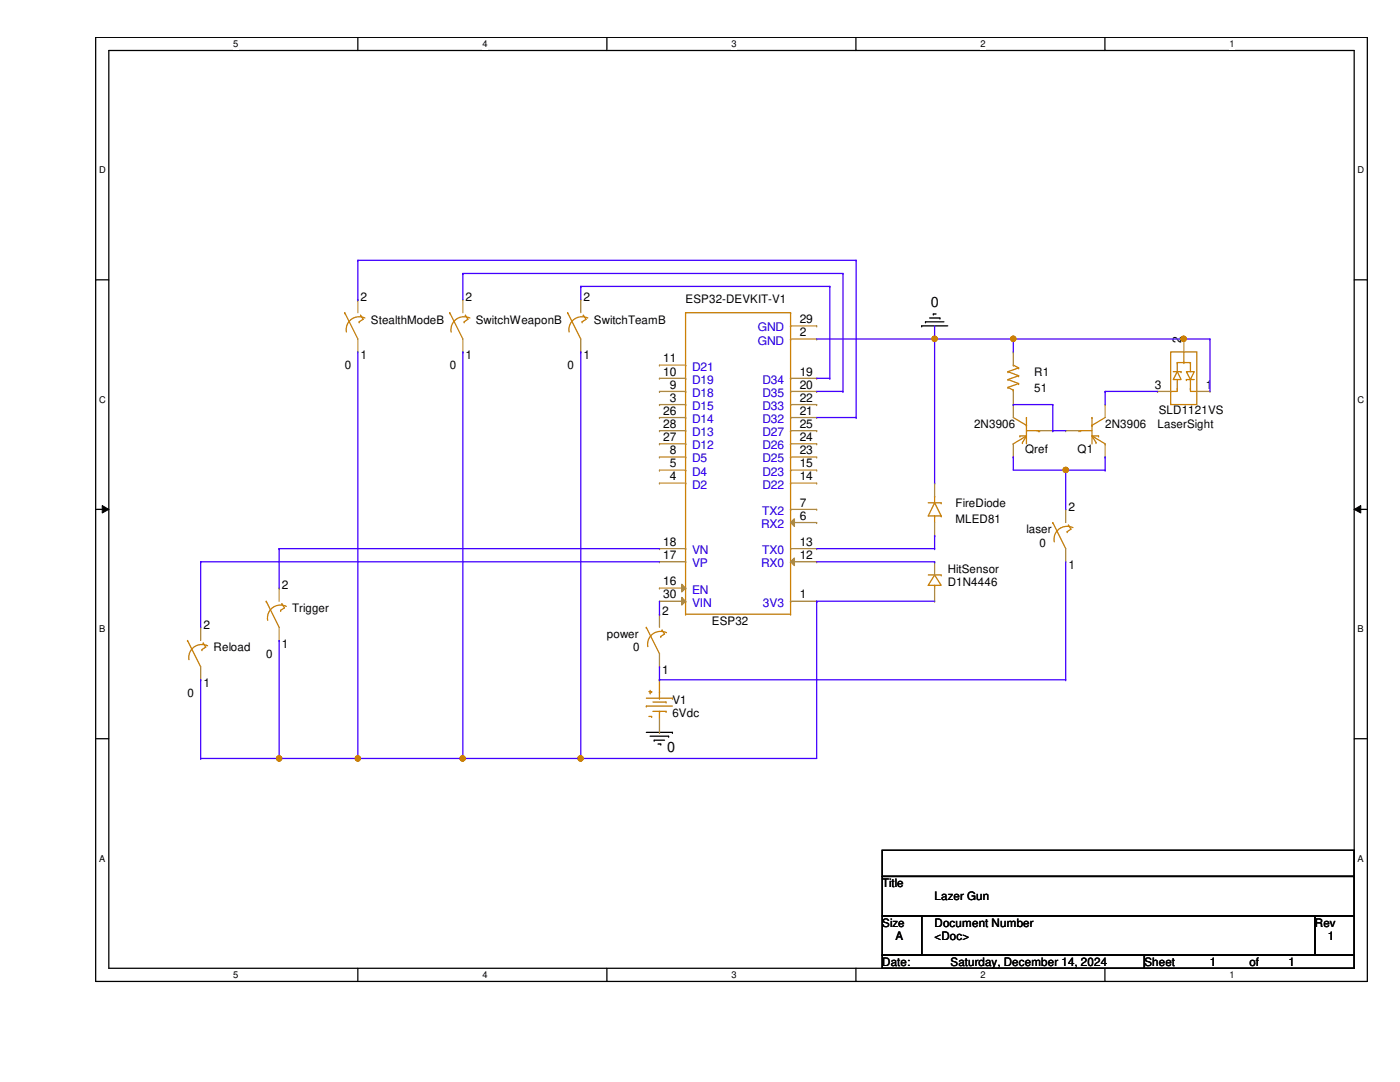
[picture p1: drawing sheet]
<svg xmlns="http://www.w3.org/2000/svg" width="279mm" height="216mm" viewBox="0 0 279 216" stroke-linecap="round" stroke-linejoin="round" font-family="sans-serif">
<path d="M19.1 7.5h253.8v188.3h-253.8zM21.7 10.1h248.6v183.1h-248.6z" fill="none" stroke="#000" stroke-width=".25"/>
<g fill="#fff">
<path d="M46.6 7.7h1v2.1h-1z"/>
<path d="M46.6 193.5h1v2.1h-1z"/>
</g>
<path d="M71.4 7.5v2.6M71.4 193.2v2.6" fill="none" stroke="#000" stroke-width=".25"/>
<g fill="#fff">
<path d="M96.3 7.7h1v2.1h-1z"/>
<path d="M96.3 193.5h1v2.1h-1z"/>
</g>
<path d="M121.1 7.5v2.6M121.1 193.2v2.6" fill="none" stroke="#000" stroke-width=".25"/>
<g fill="#fff">
<path d="M146 7.7h1v2.1h-1z"/>
<path d="M146 193.5h1v2.1h-1z"/>
</g>
<path d="M170.8 7.5v2.6M170.8 193.2v2.6" fill="none" stroke="#000" stroke-width=".25"/>
<g fill="#fff">
<path d="M195.7 7.7h1v2.1h-1z"/>
<path d="M195.7 193.5h1v2.1h-1z"/>
</g>
<path d="M220.5 7.5v2.6M220.5 193.2v2.6" fill="none" stroke="#000" stroke-width=".25"/>
<g fill="#fff">
<path d="M245.4 7.7h1v2.1h-1z"/>
<path d="M245.4 193.5h1v2.1h-1z"/>
<path d="M19.8 32.9h1.3v2.1h-1.3z"/>
<path d="M270.9 32.9h1.3v2.1h-1.3z"/>
<path d="M19.8 78.7h1.3v2.1h-1.3z"/>
<path d="M270.9 78.7h1.3v2.1h-1.3z"/>
</g>
<path d="M19.1 55.8h2.6M270.3 55.8h2.6" fill="none" stroke="#000" stroke-width=".25"/>
<g fill="#fff">
<path d="M19.8 124.5h1.2v2.1h-1.2z"/>
<path d="M270.9 124.5h1.3v2.1h-1.3z"/>
</g>
<path d="M19.1 101.6h2.6M270.3 101.6h2.6" fill="none" stroke="#000" stroke-width=".25"/>
<path d="M20.4 100.9l1.3 .7-1.3 .8zM270.3 101.6l1.3-.7v1.5z" fill="#000"/>
<path d="M20.4 100.9l1.3 .7-1.3 .8zM270.3 101.6l1.3-.7v1.5z" fill="none" stroke="#000" stroke-width=".2"/>
<g fill="#fff">
<path d="M19.8 170.3h1.2v2h-1.2z"/>
<path d="M270.9 170.3h1.3v2h-1.3z"/>
</g>
<g fill="none" stroke="#000" stroke-width=".25">
<path d="M183.9 65h.1M183.9 65h5.2M184.7 64.2h.1M184.7 64.2h3.7M185.5 63.5h2.1M186.3 62.7h.1M186.3 62.7h.5M187.6 63.5h.1M19.1 147.4h2.6M129 146.1h5.2M129.8 146.9h3.6M130.6 147.7h.1"/>
<path d="M130.6 147.7h2M131.3 148.5h.6M131.9 148.5h.1M133.4 146.9h.1M134.2 146.1h.1M270.3 147.4h2.6M176.1 169.7h94.2v5.2h-94.2zM176.1 174.9h94.2v7.9h-94.2zM176.1 182.8h7.8v7.8h-7.8zM176.1 190.6h52.3v2.6h-52.3zM183.9 182.8h78.5v7.8h-78.5zM228.4 190.6h41.9v2.6h-41.9z"/>
<path d="M262.4 182.8h7.9v7.8h-7.9z"/>
</g>
<g fill="none" stroke="#cc8006" stroke-width=".25">
<path d="M68.8 62.4h.1M68.8 62.4l2.6 5.2M71.7 64.2h.1M72 62.9h.1M72 62.9l.5 .8-.8 .5M72.8 63.5a2.59 2.59 0 0 0-2.7 .2 2.59 2.59 0 0 0-1 2.6M89.7 62.4h.1M89.7 62.4l2.7 5.2M92.6 64.2h.1M92.9 62.9h.1M92.9 62.9l.5 .8-.8 .5M93.8 63.5a2.6 2.6 0 0 0-2.8 .2 2.6 2.6 0 0 0-1 2.6"/>
<path d="M113.3 62.4h.1M113.3 62.4l2.6 5.2M116.2 64.2h.1M116.4 62.9h.1M116.4 62.9l.6 .8-.8 .5M117.3 63.5a2.6 2.6 0 0 0-2.7 .2 2.6 2.6 0 0 0-1 2.6M136.8 62.4h.1M136.8 72.9h.1M136.8 75.5h.1M136.8 78.1h.1M136.8 62.4h21M136.8 62.4v60.2"/>
<path d="M157.8 62.4h.1M157.8 75.5h.1M157.8 78.1h.1M157.8 67.6h.1M157.8 65h.1M157.8 62.4v60.2M201.2 77.3h.1M201.2 75.7h.1M201.2 74.2h.1M201.2 77.3l1 .6M201.2 75.7l2.1 .8M201.2 74.2l2.1 .8"/>
<path d="M202.2 72.9h.1M202.2 77.9h.1M202.2 72.9l1.1 .5M202.2 77.9v.2M203.3 76.5h.1M203.3 75h.1M203.3 73.4h.1M203.3 76.5l-2.1 .8M203.3 75l-2.1 .7M203.3 73.4l-2.1 .8M233.6 70.2h5.2v10.5h-5.2zM234.1 74.2h1.6"/>
<path d="M234.9 74.2l.8 1.5h-1.6zM234.9 77.6v.5h-1.3M234.9 72.3h.1M234.9 77.6h.1M234.9 72.3h2.7M234.9 72.3v1.9M234.9 75.7v1.9M235.7 74.2h.1M236.3 72.3h.1M236.3 70.2v2.1M236.8 74.2h1.5l-.7 1.5zM236.8 75.7h.1"/>
<path d="M236.8 75.7h1.5M237.6 72.3h.1M237.6 77.6v.5h1.2M237.6 77.6h.1M237.6 72.3v1.9M237.6 75.7v1.9M136.8 83.3h.1M136.8 88.6h.1M136.8 85.9h.1M136.8 91.2h.1M136.8 93.8h.1M136.8 96.4h.1"/>
<path d="M136.8 80.7h.1M157.8 83.3h.1M157.8 80.7h.1M157.8 91.2h.1M157.8 88.6h.1M157.8 85.9h.1M157.8 93.8h.1M157.8 96.4h.1M202.2 88.6h.1M202.2 83.3l2.7 1.6M203.5 87h.1M203.5 87h1.4"/>
<path d="M204 88.3h.1M204.9 83.3h.1M204.9 84.9h.1M204.9 87l-.9 1.3M204.9 87l-2.7 1.6M204.9 85.9h2.6M204.9 83.3v5.3M207.2 85.9h.1M207.5 85.9h.1M215.3 85.9h.1M215.3 85.9h2.6M215.6 85.9h.1"/>
<path d="M217.9 83.3h.1M217.9 84.9h.1M217.9 87h1.3M217.9 87l.8 1.3M217.9 87l2.7 1.6M217.9 83.3v5.3M218.7 88.3h.1M219.2 87h.1M220.6 88.6h.1M220.6 83.3l-2.7 1.6M136.8 117.3h.1M136.8 112.1h.1"/>
<path d="M136.8 109.5h.1M136.8 120h.1M157.8 109.5h.1M157.8 112.1h.1M157.8 101.6h.1M157.8 104.3h.1M157.8 120h.1M210.1 104.3h.1M210.1 104.3l2.6 5.2M213 106.1h.1M213.2 104.8h.1M213.2 104.8l.5 .8-.7 .5"/>
<path d="M214.1 105.3a2.61 2.61 0 0 0-2.7 .2 2.61 2.61 0 0 0-1 2.6M129 139.3h5.2M129.5 138h.5M129.8 138.3h.1M129.8 137.8v.5M130 138h.1M131.6 139.3h.1M131.6 135.6h.1M131.6 135.6v3.7M134.2 139.3h.1M136.8 122.6h.1M136.8 122.6h21"/>
<path d="M157.8 122.6h.1M129 140.9h.1M129 140.9h5.2M129.5 143h.5M130 143h.1M130.3 140.1h2.6M130.3 141.9h2.6M131.6 141.9h.1M131.6 141.9v1.6M132.9 140.1h.1M132.9 141.9h.1"/>
</g>
<g fill="none" stroke="#a84" stroke-width=".25">
<path d="M71.4 59.8h.1M71.4 59.8v2.6M92.4 59.8h.1M92.4 59.8v2.6M115.9 59.8h.1M115.9 59.8v2.6M71.4 70.2h.1M71.4 67.6v2.6M92.4 70.2h.1M92.4 67.6v2.6M115.9 70.2h.1M115.9 67.6v2.6"/>
<path d="M157.8 67.6h5.2M163 67.6h.1M202.2 70.2h.1M202.2 70.2v2.7M202.2 78.1v5.2M231 78.1h.1M231 78.1h2.6M236.3 67.6h.1M236.3 67.6v2.6M238.8 78.1h2.7M241.5 78.1h.1M131.6 80.7h.1"/>
<path d="M131.6 96.4h.1M131.6 93.8h.1M131.6 80.7h5.2M131.6 96.4h5.2M131.6 93.8h5.2M202.2 80.7h.1M202.2 91.2h.1M202.2 88.6v2.6M207.5 85.9h2.6M210.1 85.9h.1M212.7 85.9h.1M212.7 85.9h2.6"/>
<path d="M220.6 91.2h.1M220.6 80.7h.1M220.6 80.7v2.6M220.6 88.6v2.6M157.8 120h5.2M163 120h.1M212.7 112.1h.1M212.7 101.6h.1M212.7 101.6v2.7M212.7 109.5v2.6M131.6 135.6h.1M131.6 146.1h.1"/>
<path d="M131.6 143.5v2.6"/>
</g>
<path d="M158.5 103.5v1.5l-.7-.7z" fill="#a84"/>
<g fill="none" stroke="#a84" stroke-width=".25">
<path d="M131.6 78.1h.1M131.6 75.5h.1M131.6 72.9h.1M131.6 78.1h5.2M131.6 75.5h5.2M131.6 72.9h5.2M131.6 91.2h.1M131.6 91.2h5.2M157.8 104.3h5.2M157.8 101.6h5.2M158.5 103.5v1.5l-.7-.7zM163 104.3h.1"/>
<path d="M163 101.6h.1"/>
</g>
<path d="M158.5 111.3v1.6l-.7-.8z" fill="#a84"/>
<path d="M157.8 96.4h5.2M157.8 93.8h5.2M163 96.4h.1M163 93.8h.1M157.8 112.1h5.2M157.8 109.5h5.2M158.5 111.3v1.6l-.7-.8zM163 112.1h.1M163 109.5h.1" fill="none" stroke="#a84" stroke-width=".25"/>
<path d="M136.1 116.6l.7 .7-.7 .8z" fill="#a84"/>
<g fill="none" stroke="#a84" stroke-width=".25">
<path d="M157.8 75.5h5.2M157.8 78.1h5.2M157.8 65h5.2M163 75.5h.1M163 78.1h.1M163 65h.1M131.6 83.3h.1M131.6 88.6h.1M131.6 85.9h.1M131.6 83.3h5.2M131.6 88.6h5.2M131.6 85.9h5.2"/>
<path d="M157.8 83.3h5.2M157.8 80.7h5.2M157.8 91.2h5.2M157.8 88.6h5.2M157.8 85.9h5.2M163 83.3h.1M163 80.7h.1M163 91.2h.1M163 88.6h.1M163 85.9h.1M131.6 117.3h.1M131.6 112.1h.1"/>
<path d="M131.6 109.5h.1M131.6 117.3h5.2M131.6 112.1h5.2M131.6 109.5h5.2M136.1 116.6l.7 .7-.7 .8z"/>
</g>
<path d="M136.1 119.2l.7 .8-.7 .7z" fill="#a84"/>
<g fill="none" stroke="#a84" stroke-width=".25">
<path d="M186.5 96.4h.1M186.5 96.4v2.6M55.7 117.3h.1M55.7 117.3v2.7M131.6 120h.1M131.6 120h5.2M136.1 119.2l.7 .8-.7 .7zM186.5 106.9h.1M186.5 120h.1M186.5 112.1h.1M186.5 104.3v2.6M186.5 112.1v2.6"/>
<path d="M186.5 117.3v2.7M40 135.6h.1M40 125.2h.1M40 125.2v2.6M40 133.1v2.5M55.7 127.8h.1M55.7 125.2v2.6M131.6 133.1h.1M131.6 122.6h.1M131.6 122.6v2.6M131.6 130.4v2.7"/>
</g>
<g fill="none" stroke="#cc8006" stroke-width=".25">
<path d="M186.5 99h.1M186.5 99v1.3M53.1 120h.1M53.1 120l2.6 5.2M185.3 100.3h2.5M185.3 114.7h2.5M186.5 103h.1M186.5 100.3l1.3 2.7h-2.5zM186.5 114.7l1.3 2.1h-2.5zM186.5 116.8h.1M186.5 103v1.3M186.5 116.8v.5"/>
<path d="M187.8 103h.1M187.8 100.3h.1M187.8 114.7h.1M37.4 127.8h.1M37.4 127.8l2.6 5.3M40.3 129.6h.1M40.6 128.3h.1M40.6 128.3l.5 .8-.8 .5M41.4 128.9a2.6 2.6 0 0 0-2.7 .2 2.6 2.6 0 0 0-1 2.6M56 121.8h.1M56.3 120.5h.1M56.3 120.5l.5 .8-.8 .5"/>
<path d="M57.1 121a2.6 2.6 0 0 0-2.7 .2 2.6 2.6 0 0 0-1 2.6M129 125.2h.1M129 125.2l2.6 5.2M131.9 127h.1M132.1 125.7h.1M132.1 125.7l.5 .8-.7 .5M133 126.2a2.6 2.6 0 0 0-2.7 .3 2.6 2.6 0 0 0-1 2.5"/>
</g>
<path d="M40 135.6h.1M40 135.6v15.7M55.7 127.8h.1M55.7 127.8v23.5h-15.7M40 151.3h.1" fill="none" stroke="#4200ff" stroke-width=".25"/>
<circle cx="55.7" cy="151.3" r=".51" fill="#f00"/>
<circle cx="55.7" cy="151.3" r=".51" fill="none" stroke="#f00" stroke-width=".25"/>
<g fill="none" stroke="#4200ff" stroke-width=".25">
<path d="M92.4 54.6h.1M92.4 54.6h75.8M92.4 54.6v5.2M115.9 57.1h.1M115.9 57.1h49.7M115.9 57.1v2.7M165.6 57.1h.1M165.6 57.1v18.4M168.2 54.6h.1M168.2 54.6v23.5M115.9 70.2h.1M115.9 70.2v81.1"/>
<path d="M163 75.5h2.6M163 78.1h5.2M165.6 75.5h.1M168.2 78.1h.1M40 112.1h.1M40 112.1h91.6M40 112.1v13.1M55.7 109.5h.1M55.7 109.5v7.8M55.7 109.5h75.9M131.6 120v2.6M131.6 122.6h.1"/>
<path d="M55.7 151.3h15.7M71.4 151.3h.1"/>
</g>
<circle cx="115.9" cy="151.3" r=".51" fill="#f00"/>
<circle cx="115.9" cy="151.3" r=".51" fill="none" stroke="#f00" stroke-width=".25"/>
<path d="M92.4 70.2h.1M92.4 70.2v81.1M115.9 151.3h.1M115.9 151.3h47.1" fill="none" stroke="#4200ff" stroke-width=".25"/>
<circle cx="92.3" cy="151.3" r=".51" fill="#f00"/>
<circle cx="92.3" cy="151.3" r=".51" fill="none" stroke="#f00" stroke-width=".25"/>
<g fill="none" stroke="#4200ff" stroke-width=".25">
<path d="M163 67.6h39.2M186.5 67.6h.1M186.5 65v31.4M202.2 67.6h.1M236.3 67.6h.1M236.3 67.6h5.2M241.5 67.6h.1M241.5 67.6v10.5M163 120h.1M163 120h23.5M163 120v31.3M163 112.1h23.5"/>
<path d="M163 109.5h23.5M186.5 112.1h.1M186.5 109.5h.1M186.5 106.9h.1M186.5 106.9v2.6M92.4 151.3h.1M92.4 151.3h23.5"/>
</g>
<circle cx="186.5" cy="67.6" r=".51" fill="#f00"/>
<circle cx="186.5" cy="67.6" r=".51" fill="none" stroke="#f00" stroke-width=".25"/>
<g fill="none" stroke="#4200ff" stroke-width=".25">
<path d="M202.2 67.6h.1M202.2 67.6v2.6M202.2 67.6h34.1M220.6 78.1h.1M220.6 78.1h10.4M220.6 78.1v2.6M202.2 80.7h.1M202.2 91.2h.1M202.2 80.7h7.9M202.2 91.2v2.6M210.1 85.9h.1M210.1 80.7h.1"/>
<path d="M210.1 85.9h2.6M210.1 80.7v5.2"/>
</g>
<circle cx="236.2" cy="67.6" r=".51" fill="#f00"/>
<circle cx="236.2" cy="67.6" r=".51" fill="none" stroke="#f00" stroke-width=".25"/>
<circle cx="202.2" cy="67.6" r=".51" fill="#f00"/>
<circle cx="202.2" cy="67.6" r=".51" fill="none" stroke="#f00" stroke-width=".25"/>
<path d="M202.2 93.8h10.5M212.7 93.8h.1M220.6 91.2h.1M220.6 91.2v2.6M212.7 112.1v23.5M131.6 135.6h.1M131.6 133.1v2.5M212.7 135.6h.1" fill="none" stroke="#4200ff" stroke-width=".25"/>
<circle cx="212.7" cy="93.8" r=".51" fill="#f00"/>
<circle cx="212.7" cy="93.8" r=".51" fill="none" stroke="#f00" stroke-width=".25"/>
<g fill="none" stroke="#4200ff" stroke-width=".25">
<path d="M71.4 51.9h.1M71.4 59.8h.1M71.4 51.9h99.5M71.4 51.9v7.9M170.9 51.9h.1M170.9 51.9v31.4M71.4 70.2v81.1M163 83.3h7.9M170.9 83.3h.1M212.7 93.8h.1M212.7 93.8v7.8M212.7 93.8h7.9"/>
<path d="M220.6 93.8h.1M131.6 135.6h.1M131.6 135.6h81.1M71.4 151.3h.1"/>
</g>
<circle cx="71.4" cy="151.3" r=".51" fill="#f00"/>
<circle cx="71.4" cy="151.3" r=".51" fill="none" stroke="#f00" stroke-width=".25"/>
<path d="M71.4 151.3h21M92.4 151.3h.1" fill="none" stroke="#4200ff" stroke-width=".25"/>
<circle cx="55.7" cy="151.3" r=".51" fill="#f00"/>
<circle cx="55.7" cy="151.3" r=".51" fill="none" stroke="#f00" stroke-width=".25"/>
<circle cx="115.9" cy="151.3" r=".51" fill="#f00"/>
<circle cx="115.9" cy="151.3" r=".51" fill="none" stroke="#f00" stroke-width=".25"/>
<circle cx="92.3" cy="151.3" r=".51" fill="#f00"/>
<circle cx="92.3" cy="151.3" r=".51" fill="none" stroke="#f00" stroke-width=".25"/>
<circle cx="186.5" cy="67.6" r=".51" fill="#f00"/>
<circle cx="186.5" cy="67.6" r=".51" fill="none" stroke="#f00" stroke-width=".25"/>
<circle cx="236.2" cy="67.6" r=".51" fill="#f00"/>
<circle cx="236.2" cy="67.6" r=".51" fill="none" stroke="#f00" stroke-width=".25"/>
<circle cx="202.2" cy="67.6" r=".51" fill="#f00"/>
<circle cx="202.2" cy="67.6" r=".51" fill="none" stroke="#f00" stroke-width=".25"/>
<circle cx="212.7" cy="93.8" r=".51" fill="#f00"/>
<circle cx="212.7" cy="93.8" r=".51" fill="none" stroke="#f00" stroke-width=".25"/>
<circle cx="71.4" cy="151.3" r=".51" fill="#f00"/>
<circle cx="71.4" cy="151.3" r=".51" fill="none" stroke="#f00" stroke-width=".25"/>
<g font-size="2.8">
<text x="185.8" y="61.3">0</text>
<text x="133.2" y="150">0</text>
</g>
<g font-size="2.4">
<text x="72" y="60">2</text>
<text x="92.9" y="60">2</text>
<text x="116.5" y="60">2</text>
<text x="159.6" y="64.5">29</text>
<text x="72" y="71.7">1</text>
<text x="92.9" y="71.7">1</text>
<text x="116.5" y="71.7">1</text>
<text x="159.6" y="67.1">2</text>
<text x="235.7" y="68.4" transform="rotate(-90 235.7 68.4)">2</text>
<text x="132.4" y="74.9">10</text>
<text x="132.4" y="72.3">11</text>
<text x="133.7" y="77.6">9</text>
<text x="159.6" y="74.9">19</text>
<text x="159.6" y="77.6">20</text>
<text x="230.5" y="77.6">3</text>
<text x="240.7" y="77.6">1</text>
<text x="132.4" y="82.8">26</text>
<text x="133.7" y="80.2">3</text>
<text x="159.6" y="82.8">21</text>
<text x="159.6" y="80.2">22</text>
<text x="132.4" y="88">27</text>
<text x="132.4" y="85.4">28</text>
<text x="159.6" y="88">24</text>
<text x="159.6" y="85.4">25</text>
<text x="133.7" y="95.8">4</text>
<text x="133.7" y="93.3">5</text>
<text x="133.7" y="90.6">8</text>
<text x="159.6" y="95.8">14</text>
<text x="159.6" y="93.3">15</text>
<text x="159.6" y="90.6">23</text>
<text x="159.6" y="101.1">7</text>
<text x="213.2" y="101.9">2</text>
<text x="159.6" y="103.7">6</text>
<text x="132.4" y="111.5">17</text>
<text x="132.4" y="108.9">18</text>
<text x="159.6" y="111.5">12</text>
<text x="159.6" y="108.9">13</text>
<text x="213.2" y="113.5">1</text>
<text x="56.3" y="117.6">2</text>
<text x="132.4" y="116.8">16</text>
<text x="132.4" y="119.4">30</text>
<text x="159.6" y="119.4">1</text>
<text x="40.6" y="125.4">2</text>
<text x="132.2" y="122.8">2</text>
<text x="56.3" y="129.2">1</text>
<text x="40.6" y="137.1">1</text>
<text x="132.2" y="134.5">1</text>
</g>
<g font-size="2.4" fill="#00c">
<text x="151.2" y="68.7">GND</text>
<text x="151.2" y="66.1">GND</text>
<text x="138.1" y="76.6">D19</text>
<text x="138.1" y="74">D21</text>
<text x="152.1" y="76.6">D34</text>
<text x="138.1" y="81.8">D15</text>
<text x="138.1" y="79.2">D18</text>
<text x="152.1" y="79.2">D35</text>
<text x="152.1" y="81.8">D33</text>
<text x="138.1" y="84.4">D14</text>
<text x="138.1" y="89.7">D12</text>
<text x="138.1" y="87">D13</text>
<text x="152.1" y="84.4">D32</text>
<text x="152.1" y="89.7">D26</text>
<text x="152.1" y="87">D27</text>
<text x="138.1" y="94.9">D4</text>
<text x="138.1" y="92.3">D5</text>
<text x="152.1" y="94.9">D23</text>
<text x="152.1" y="92.3">D25</text>
<text x="138.1" y="97.5">D2</text>
<text x="152.1" y="97.5">D22</text>
<text x="151.9" y="105.4">RX2</text>
<text x="152.1" y="102.7">TX2</text>
<text x="138.1" y="113.2">VP</text>
<text x="138.1" y="110.6">VN</text>
<text x="151.9" y="113.2">RX0</text>
<text x="152.1" y="110.6">TX0</text>
<text x="138.1" y="118.4">EN</text>
<text x="138.1" y="121.1">VIN</text>
<text x="152.3" y="121.1">3V3</text>
</g>
<g font-size="2.3">
<text x="74" y="64.6">StealthModeB</text>
<text x="95" y="64.6">SwitchWeaponB</text>
<text x="118.5" y="64.6">SwitchTeamB</text>
<text x="136.8" y="60.4">ESP32-DEVKIT-V1</text>
<text x="68.8" y="73.7">0</text>
<text x="89.7" y="73.7">0</text>
<text x="113.3" y="73.7">0</text>
<text x="206.4" y="75">R1</text>
<text x="206.4" y="78.1">51</text>
<text x="231.3" y="82.6">SLD1121VS</text>
<text x="194.4" y="85.5">2N3906</text>
<text x="220.6" y="85.5">2N3906</text>
<text x="231" y="85.5">LaserSight</text>
<text x="204.6" y="90.5">Qref</text>
<text x="215.1" y="90.5">Q1</text>
<text x="190.7" y="101.2">FireDiode</text>
<text x="190.7" y="104.3">MLED81</text>
<text x="204.9" y="106.4">laser</text>
<text x="207.5" y="109.1">0</text>
<text x="189.1" y="114.3">HitSensor</text>
<text x="189.1" y="116.9">D1N4446</text>
<text x="58.3" y="122.1">Trigger</text>
<text x="142.1" y="124.7">ESP32</text>
<text x="42.6" y="130">Reload</text>
<text x="53.1" y="131.3">0</text>
<text x="121.1" y="127.3">power</text>
<text x="126.4" y="130">0</text>
<text x="37.4" y="139.1">0</text>
<text x="134.2" y="140.4">V1</text>
<text x="134.2" y="143">6Vdc</text>
<text x="176.1" y="177">Title</text>
<text x="186.5" y="179.7">Lazer Gun</text>
<text x="176.1" y="184.9">Size</text>
<text x="186.5" y="184.9">Document Number</text>
<text x="262.4" y="184.9">Rev</text>
<text x="178.7" y="187.5">A</text>
<text x="186.5" y="187.5">&lt;Doc&gt;</text>
<text x="265" y="187.5">1</text>
<text x="176.1" y="192.7">Date:</text>
<text x="189.7" y="192.7">Saturday, December 14, 2024</text>
<text x="228.4" y="192.7">Sheet</text>
<text x="241.5" y="192.7">1</text>
<text x="249.3" y="192.7">of</text>
<text x="257.2" y="192.7">1</text>
</g>
<g font-size="1.9">
<text x="46.6" y="9.4">5</text>
<text x="96.3" y="9.4">4</text>
<text x="146" y="9.4">3</text>
<text x="195.7" y="9.4">2</text>
<text x="245.4" y="9.4">1</text>
<text x="19.8" y="34.6">D</text>
<text x="270.9" y="34.6">D</text>
<text x="19.8" y="80.3">C</text>
<text x="270.9" y="80.3">C</text>
<text x="19.8" y="126.2">B</text>
<text x="270.9" y="126.2">B</text>
<text x="19.8" y="171.9">A</text>
<text x="270.9" y="171.9">A</text>
<text x="46.6" y="195.2">5</text>
<text x="96.3" y="195.2">4</text>
<text x="146" y="195.2">3</text>
<text x="195.7" y="195.2">2</text>
<text x="245.4" y="195.2">1</text>
</g>
</svg>
